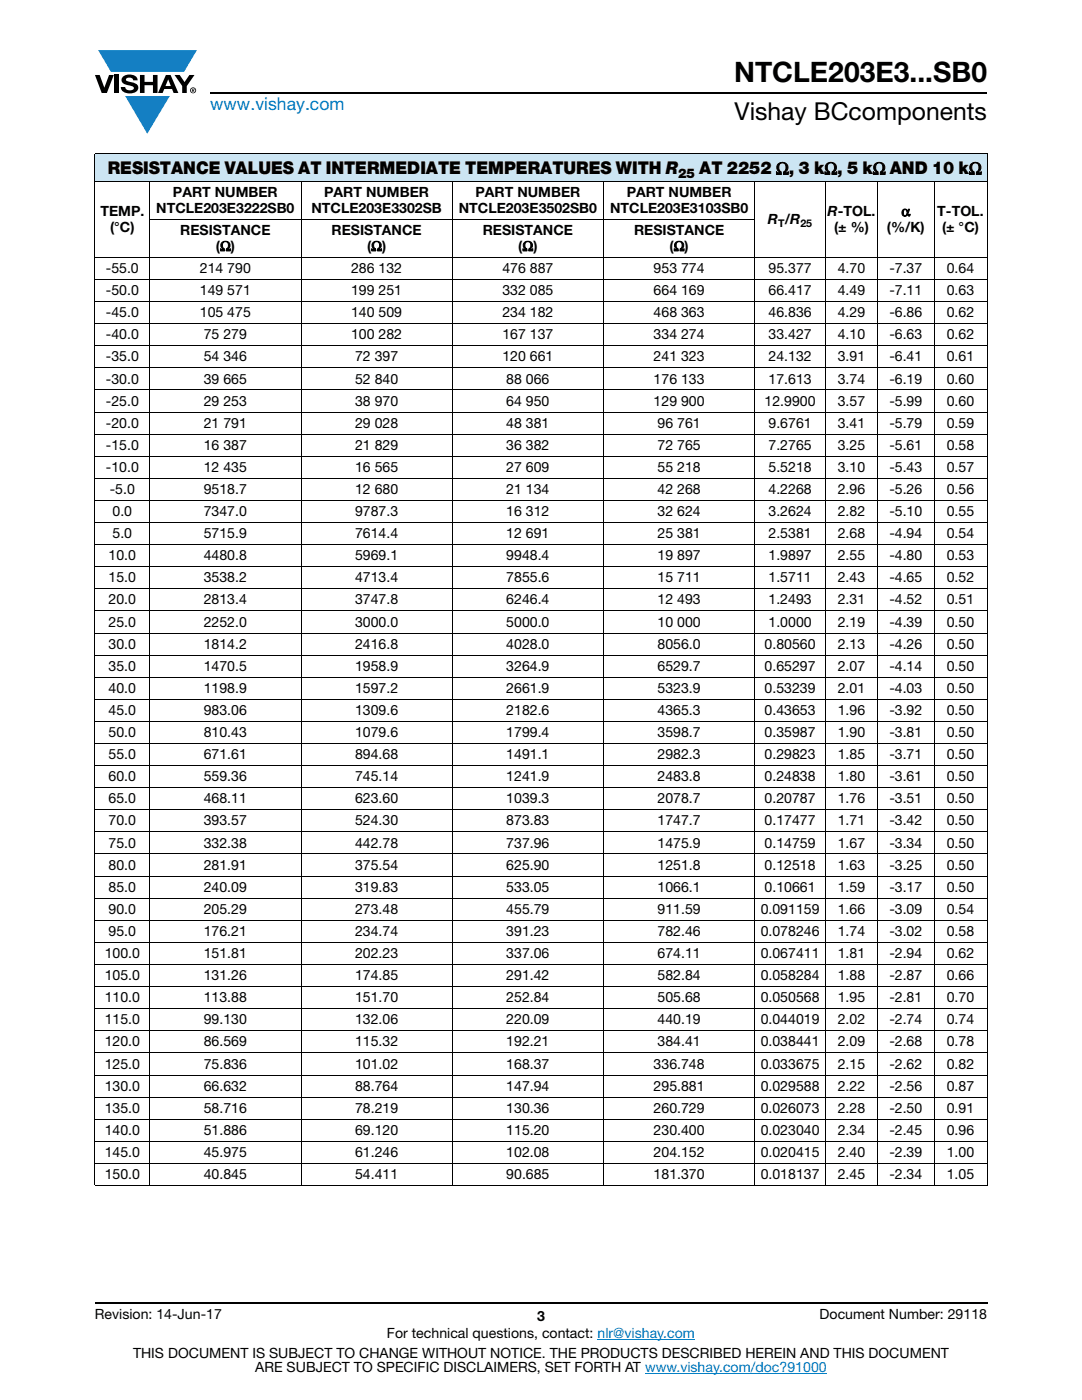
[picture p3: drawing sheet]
<svg xmlns="http://www.w3.org/2000/svg" width="216mm" height="279mm" viewBox="0 0 216 279" stroke-linecap="round" stroke-linejoin="round" font-family="sans-serif">
<g fill="#147fc3">
<path d="M19.6 10h19.7l-2.6 4.3h-1.1h-13.5z"/>
<path d="M25 19.2h8.9l-4.5 7.5z"/>
</g>
<g fill="#000">
<path d="M18.9 15h1l.9 2.5 1-2.5h.9l-1.4 3.6h-1zM22.9 15h.9v3.6h-.9zM24.6 15.3a2.1 2.1 0 0 1 2.8 .3l.1 .4h-.9a.79 .79 0 0 0-.7-.5 .79 .79 0 0 0-.8 .4l.3 .3 1 .2a1.08 1.08 0 0 1 1.2 1 1.08 1.08 0 0 1-1.1 1.2 1.73 1.73 0 0 1-2.4-1.2h.9a.96 .96 0 0 0 .8 .6 .96 .96 0 0 0 .9-.4 1.31 1.31 0 0 0-1.2-.6 1.03 1.03 0 0 1-1.1-.6 1.03 1.03 0 0 1 .2-1.1zM27.9 15h.9v1.3h1.7v-1.3h.9v3.6h-.9v-1.6h-1.7v1.6h-.9zM34.8 15h1.1l.9 1.4 1-1.4h1l-1.5 2.2v1.4h-.9v-1.4z"/>
<path d="M33.6 15.9l.5 1.3h-1.1zM33.1 15l-1.6 3.6h1l.3-.8h1.5l.3 .8h1l-1.6-3.6z"/>
<path d="M38.4 17.8h.2v.2h-.2zM38.3 17.7v.7h.1v-.3l.4 .3-.2-.3 .2-.2-.1-.2z"/>
<path d="M38.1 18a.46 .46 0 0 1 .9 0 .46 .46 0 0 1-.9 0zM37.9 18a.6 .6 0 0 0 1.2 0 .6 .6 0 0 0-1.2 0z"/>
</g>
<path d="M42 18.6h155M18.9 260h178.1" fill="none" stroke="#000" stroke-width=".36"/>
<path d="M119.2 267.3h19.5M128.7 274h36.3" fill="none" stroke="#007ec4" stroke-width=".2"/>
<path d="M18.9 30.7h178.1v5.5h-178.1z" fill="#cce5f3"/>
<g fill="#fff">
<path d="M29.9 51.4h30.2v4.4h-30.2z"/>
<path d="M60.1 51.4h30.2v4.4h-30.2z"/>
<path d="M90.3 51.4h30.1v4.4h-30.1z"/>
<path d="M120.4 51.4h30.2v4.4h-30.2z"/>
<path d="M150.6 51.4h14.1v4.4h-14.1z"/>
<path d="M164.7 51.4h10.4v4.4h-10.4z"/>
<path d="M175.1 51.4h11.3v4.4h-11.3z"/>
<path d="M186.4 51.4h10.6v4.4h-10.6z"/>
<path d="M29.9 55.8h30.2v4.4h-30.2z"/>
<path d="M60.1 55.8h30.2v4.4h-30.2z"/>
<path d="M90.3 55.8h30.1v4.4h-30.1z"/>
<path d="M120.4 55.8h30.2v4.4h-30.2z"/>
<path d="M150.6 55.8h14.1v4.4h-14.1z"/>
<path d="M164.7 55.8h10.4v4.4h-10.4z"/>
<path d="M175.1 55.8h11.3v4.4h-11.3z"/>
<path d="M186.4 55.8h10.6v4.4h-10.6z"/>
<path d="M29.9 60.2h30.2v4.4h-30.2z"/>
<path d="M60.1 60.2h30.2v4.4h-30.2z"/>
<path d="M90.3 60.2h30.1v4.4h-30.1z"/>
<path d="M120.4 60.2h30.2v4.4h-30.2z"/>
<path d="M150.6 60.2h14.1v4.4h-14.1z"/>
<path d="M164.7 60.2h10.4v4.4h-10.4z"/>
<path d="M175.1 60.2h11.3v4.4h-11.3z"/>
<path d="M186.4 60.2h10.6v4.4h-10.6z"/>
<path d="M29.9 64.6h30.2v4.4h-30.2z"/>
<path d="M60.1 64.6h30.2v4.4h-30.2z"/>
<path d="M90.3 64.6h30.1v4.4h-30.1z"/>
<path d="M120.4 64.6h30.2v4.4h-30.2z"/>
<path d="M150.6 64.6h14.1v4.4h-14.1z"/>
<path d="M164.7 64.6h10.4v4.4h-10.4z"/>
<path d="M175.1 64.6h11.3v4.4h-11.3z"/>
<path d="M186.4 64.6h10.6v4.4h-10.6z"/>
<path d="M29.9 69h30.2v4.4h-30.2z"/>
<path d="M60.1 69h30.2v4.4h-30.2z"/>
<path d="M90.3 69h30.1v4.4h-30.1z"/>
<path d="M120.4 69h30.2v4.4h-30.2z"/>
<path d="M150.6 69h14.1v4.4h-14.1z"/>
<path d="M164.7 69h10.4v4.4h-10.4z"/>
<path d="M175.1 69h11.3v4.4h-11.3z"/>
<path d="M186.4 69h10.6v4.4h-10.6z"/>
<path d="M29.9 73.4h30.2v4.4h-30.2z"/>
<path d="M60.1 73.4h30.2v4.4h-30.2z"/>
<path d="M90.3 73.4h30.1v4.4h-30.1z"/>
<path d="M120.4 73.4h30.2v4.4h-30.2z"/>
<path d="M150.6 73.4h14.1v4.4h-14.1z"/>
<path d="M164.7 73.4h10.4v4.4h-10.4z"/>
<path d="M175.1 73.4h11.3v4.4h-11.3z"/>
<path d="M186.4 73.4h10.6v4.4h-10.6z"/>
<path d="M29.9 77.8h30.2v4.4h-30.2z"/>
<path d="M60.1 77.8h30.2v4.4h-30.2z"/>
<path d="M90.3 77.8h30.1v4.4h-30.1z"/>
<path d="M120.4 77.8h30.2v4.4h-30.2z"/>
<path d="M150.6 77.8h14.1v4.4h-14.1z"/>
<path d="M164.7 77.8h10.4v4.4h-10.4z"/>
<path d="M175.1 77.8h11.3v4.4h-11.3z"/>
<path d="M186.4 77.8h10.6v4.4h-10.6z"/>
<path d="M29.9 82.2h30.2v4.5h-30.2z"/>
<path d="M60.1 82.2h30.2v4.5h-30.2z"/>
<path d="M90.3 82.2h30.1v4.5h-30.1z"/>
<path d="M120.4 82.2h30.2v4.5h-30.2z"/>
<path d="M150.6 82.2h14.1v4.5h-14.1z"/>
<path d="M164.7 82.2h10.4v4.5h-10.4z"/>
<path d="M175.1 82.2h11.3v4.5h-11.3z"/>
<path d="M186.4 82.2h10.6v4.5h-10.6z"/>
<path d="M29.9 86.7h30.2v4.4h-30.2z"/>
<path d="M60.1 86.7h30.2v4.4h-30.2z"/>
<path d="M90.3 86.7h30.1v4.4h-30.1z"/>
<path d="M120.4 86.7h30.2v4.4h-30.2z"/>
<path d="M150.6 86.7h14.1v4.4h-14.1z"/>
<path d="M164.7 86.7h10.4v4.4h-10.4z"/>
<path d="M175.1 86.7h11.3v4.4h-11.3z"/>
<path d="M186.4 86.7h10.6v4.4h-10.6z"/>
<path d="M29.9 91.1h30.2v4.4h-30.2z"/>
<path d="M60.1 91.1h30.2v4.4h-30.2z"/>
<path d="M90.3 91.1h30.1v4.4h-30.1z"/>
<path d="M120.4 91.1h30.2v4.4h-30.2z"/>
<path d="M150.6 91.1h14.1v4.4h-14.1z"/>
<path d="M164.7 91.1h10.4v4.4h-10.4z"/>
<path d="M175.1 91.1h11.3v4.4h-11.3z"/>
<path d="M186.4 91.1h10.6v4.4h-10.6z"/>
<path d="M29.9 95.5h30.2v4.4h-30.2z"/>
<path d="M60.1 95.5h30.2v4.4h-30.2z"/>
<path d="M90.3 95.5h30.1v4.4h-30.1z"/>
<path d="M120.4 95.5h30.2v4.4h-30.2z"/>
<path d="M150.6 95.5h14.1v4.4h-14.1z"/>
<path d="M164.7 95.5h10.4v4.4h-10.4z"/>
<path d="M175.1 95.5h11.3v4.4h-11.3z"/>
<path d="M186.4 95.5h10.6v4.4h-10.6z"/>
<path d="M29.9 99.9h30.2v4.4h-30.2z"/>
<path d="M60.1 99.9h30.2v4.4h-30.2z"/>
<path d="M90.3 99.9h30.1v4.4h-30.1z"/>
<path d="M120.4 99.9h30.2v4.4h-30.2z"/>
<path d="M150.6 99.9h14.1v4.4h-14.1z"/>
<path d="M164.7 99.9h10.4v4.4h-10.4z"/>
<path d="M175.1 99.9h11.3v4.4h-11.3z"/>
<path d="M186.4 99.9h10.6v4.4h-10.6z"/>
<path d="M29.9 104.3h30.2v4.4h-30.2z"/>
<path d="M60.1 104.3h30.2v4.4h-30.2z"/>
<path d="M90.3 104.3h30.1v4.4h-30.1z"/>
<path d="M120.4 104.3h30.2v4.4h-30.2z"/>
<path d="M150.6 104.3h14.1v4.4h-14.1z"/>
<path d="M164.7 104.3h10.4v4.4h-10.4z"/>
<path d="M175.1 104.3h11.3v4.4h-11.3z"/>
<path d="M186.4 104.3h10.6v4.4h-10.6z"/>
<path d="M29.9 108.7h30.2v4.4h-30.2z"/>
<path d="M60.1 108.7h30.2v4.4h-30.2z"/>
<path d="M90.3 108.7h30.1v4.4h-30.1z"/>
<path d="M120.4 108.7h30.2v4.4h-30.2z"/>
<path d="M150.6 108.7h14.1v4.4h-14.1z"/>
<path d="M164.7 108.7h10.4v4.4h-10.4z"/>
<path d="M175.1 108.7h11.3v4.4h-11.3z"/>
<path d="M186.4 108.7h10.6v4.4h-10.6z"/>
<path d="M29.9 113.1h30.2v4.4h-30.2z"/>
<path d="M60.1 113.1h30.2v4.4h-30.2z"/>
<path d="M90.3 113.1h30.1v4.4h-30.1z"/>
<path d="M120.4 113.1h30.2v4.4h-30.2z"/>
<path d="M150.6 113.1h14.1v4.4h-14.1z"/>
<path d="M164.7 113.1h10.4v4.4h-10.4z"/>
<path d="M175.1 113.1h11.3v4.4h-11.3z"/>
<path d="M186.4 113.1h10.6v4.4h-10.6z"/>
<path d="M29.9 117.5h30.2v4.4h-30.2z"/>
<path d="M60.1 117.5h30.2v4.4h-30.2z"/>
<path d="M90.3 117.5h30.1v4.4h-30.1z"/>
<path d="M120.4 117.5h30.2v4.4h-30.2z"/>
<path d="M150.6 117.5h14.1v4.4h-14.1z"/>
<path d="M164.7 117.5h10.4v4.4h-10.4z"/>
<path d="M175.1 117.5h11.3v4.4h-11.3z"/>
<path d="M186.4 117.5h10.6v4.4h-10.6z"/>
<path d="M29.9 121.9h30.2v4.4h-30.2z"/>
<path d="M60.1 121.9h30.2v4.4h-30.2z"/>
<path d="M90.3 121.9h30.1v4.4h-30.1z"/>
<path d="M120.4 121.9h30.2v4.4h-30.2z"/>
<path d="M150.6 121.9h14.1v4.4h-14.1z"/>
<path d="M164.7 121.9h10.4v4.4h-10.4z"/>
<path d="M175.1 121.9h11.3v4.4h-11.3z"/>
<path d="M186.4 121.9h10.6v4.4h-10.6z"/>
<path d="M29.9 126.3h30.2v4.4h-30.2z"/>
<path d="M60.1 126.3h30.2v4.4h-30.2z"/>
<path d="M90.3 126.3h30.1v4.4h-30.1z"/>
<path d="M120.4 126.3h30.2v4.4h-30.2z"/>
<path d="M150.6 126.3h14.1v4.4h-14.1z"/>
<path d="M164.7 126.3h10.4v4.4h-10.4z"/>
<path d="M175.1 126.3h11.3v4.4h-11.3z"/>
<path d="M186.4 126.3h10.6v4.4h-10.6z"/>
<path d="M29.9 130.7h30.2v4.4h-30.2z"/>
<path d="M60.1 130.7h30.2v4.4h-30.2z"/>
<path d="M90.3 130.7h30.1v4.4h-30.1z"/>
<path d="M120.4 130.7h30.2v4.4h-30.2z"/>
<path d="M150.6 130.7h14.1v4.4h-14.1z"/>
<path d="M164.7 130.7h10.4v4.4h-10.4z"/>
<path d="M175.1 130.7h11.3v4.4h-11.3z"/>
<path d="M186.4 130.7h10.6v4.4h-10.6z"/>
<path d="M29.9 135.1h30.2v4.5h-30.2z"/>
<path d="M60.1 135.1h30.2v4.5h-30.2z"/>
<path d="M90.3 135.1h30.1v4.5h-30.1z"/>
<path d="M120.4 135.1h30.2v4.5h-30.2z"/>
<path d="M150.6 135.1h14.1v4.5h-14.1z"/>
<path d="M164.7 135.1h10.4v4.5h-10.4z"/>
<path d="M175.1 135.1h11.3v4.5h-11.3z"/>
<path d="M186.4 135.1h10.6v4.5h-10.6z"/>
<path d="M29.9 139.6h30.2v4.4h-30.2z"/>
<path d="M60.1 139.6h30.2v4.4h-30.2z"/>
<path d="M90.3 139.6h30.1v4.4h-30.1z"/>
<path d="M120.4 139.6h30.2v4.4h-30.2z"/>
<path d="M150.6 139.6h14.1v4.4h-14.1z"/>
<path d="M164.7 139.6h10.4v4.4h-10.4z"/>
<path d="M175.1 139.6h11.3v4.4h-11.3z"/>
<path d="M186.4 139.6h10.6v4.4h-10.6z"/>
<path d="M29.9 144h30.2v4.4h-30.2z"/>
<path d="M60.1 144h30.2v4.4h-30.2z"/>
<path d="M90.3 144h30.1v4.4h-30.1z"/>
<path d="M120.4 144h30.2v4.4h-30.2z"/>
<path d="M150.6 144h14.1v4.4h-14.1z"/>
<path d="M164.7 144h10.4v4.4h-10.4z"/>
<path d="M175.1 144h11.3v4.4h-11.3z"/>
<path d="M186.4 144h10.6v4.4h-10.6z"/>
<path d="M29.9 148.4h30.2v4.4h-30.2z"/>
<path d="M60.1 148.4h30.2v4.4h-30.2z"/>
<path d="M90.3 148.4h30.1v4.4h-30.1z"/>
<path d="M120.4 148.4h30.2v4.4h-30.2z"/>
<path d="M150.6 148.4h14.1v4.4h-14.1z"/>
<path d="M164.7 148.4h10.4v4.4h-10.4z"/>
<path d="M175.1 148.4h11.3v4.4h-11.3z"/>
<path d="M186.4 148.4h10.6v4.4h-10.6z"/>
<path d="M29.9 152.8h30.2v4.4h-30.2z"/>
<path d="M60.1 152.8h30.2v4.4h-30.2z"/>
<path d="M90.3 152.8h30.1v4.4h-30.1z"/>
<path d="M120.4 152.8h30.2v4.4h-30.2z"/>
<path d="M150.6 152.8h14.1v4.4h-14.1z"/>
<path d="M164.7 152.8h10.4v4.4h-10.4z"/>
<path d="M175.1 152.8h11.3v4.4h-11.3z"/>
<path d="M186.4 152.8h10.6v4.4h-10.6z"/>
<path d="M29.9 157.2h30.2v4.4h-30.2z"/>
<path d="M60.1 157.2h30.2v4.4h-30.2z"/>
<path d="M90.3 157.2h30.1v4.4h-30.1z"/>
<path d="M120.4 157.2h30.2v4.4h-30.2z"/>
<path d="M150.6 157.2h14.1v4.4h-14.1z"/>
<path d="M164.7 157.2h10.4v4.4h-10.4z"/>
<path d="M175.1 157.2h11.3v4.4h-11.3z"/>
<path d="M186.4 157.2h10.6v4.4h-10.6z"/>
<path d="M29.9 161.6h30.2v4.4h-30.2z"/>
<path d="M60.1 161.6h30.2v4.4h-30.2z"/>
<path d="M90.3 161.6h30.1v4.4h-30.1z"/>
<path d="M120.4 161.6h30.2v4.4h-30.2z"/>
<path d="M150.6 161.6h14.1v4.4h-14.1z"/>
<path d="M164.7 161.6h10.4v4.4h-10.4z"/>
<path d="M175.1 161.6h11.3v4.4h-11.3z"/>
<path d="M186.4 161.6h10.6v4.4h-10.6z"/>
<path d="M29.9 166h30.2v4.4h-30.2z"/>
<path d="M60.1 166h30.2v4.4h-30.2z"/>
<path d="M90.3 166h30.1v4.4h-30.1z"/>
<path d="M120.4 166h30.2v4.4h-30.2z"/>
<path d="M150.6 166h14.1v4.4h-14.1z"/>
<path d="M164.7 166h10.4v4.4h-10.4z"/>
<path d="M175.1 166h11.3v4.4h-11.3z"/>
<path d="M186.4 166h10.6v4.4h-10.6z"/>
<path d="M29.9 170.4h30.2v4.5h-30.2z"/>
<path d="M60.1 170.4h30.2v4.5h-30.2z"/>
<path d="M90.3 170.4h30.1v4.5h-30.1z"/>
<path d="M120.4 170.4h30.2v4.5h-30.2z"/>
<path d="M150.6 170.4h14.1v4.5h-14.1z"/>
<path d="M164.7 170.4h10.4v4.5h-10.4z"/>
<path d="M175.1 170.4h11.3v4.5h-11.3z"/>
<path d="M186.4 170.4h10.6v4.5h-10.6z"/>
<path d="M29.9 174.9h30.2v4.4h-30.2z"/>
<path d="M60.1 174.9h30.2v4.4h-30.2z"/>
<path d="M90.3 174.9h30.1v4.4h-30.1z"/>
<path d="M120.4 174.9h30.2v4.4h-30.2z"/>
<path d="M150.6 174.9h14.1v4.4h-14.1z"/>
<path d="M164.7 174.9h10.4v4.4h-10.4z"/>
<path d="M175.1 174.9h11.3v4.4h-11.3z"/>
<path d="M186.4 174.9h10.6v4.4h-10.6z"/>
<path d="M29.9 179.3h30.2v4.4h-30.2z"/>
<path d="M60.1 179.3h30.2v4.4h-30.2z"/>
<path d="M90.3 179.3h30.1v4.4h-30.1z"/>
<path d="M120.4 179.3h30.2v4.4h-30.2z"/>
<path d="M150.6 179.3h14.1v4.4h-14.1z"/>
<path d="M164.7 179.3h10.4v4.4h-10.4z"/>
<path d="M175.1 179.3h11.3v4.4h-11.3z"/>
<path d="M186.4 179.3h10.6v4.4h-10.6z"/>
<path d="M29.9 183.7h30.2v4.4h-30.2z"/>
<path d="M60.1 183.7h30.2v4.4h-30.2z"/>
<path d="M90.3 183.7h30.1v4.4h-30.1z"/>
<path d="M120.4 183.7h30.2v4.4h-30.2z"/>
<path d="M150.6 183.7h14.1v4.4h-14.1z"/>
<path d="M164.7 183.7h10.4v4.4h-10.4z"/>
<path d="M175.1 183.7h11.3v4.4h-11.3z"/>
<path d="M186.4 183.7h10.6v4.4h-10.6z"/>
<path d="M29.9 188.1h30.2v4.4h-30.2z"/>
<path d="M60.1 188.1h30.2v4.4h-30.2z"/>
<path d="M90.3 188.1h30.1v4.4h-30.1z"/>
<path d="M120.4 188.1h30.2v4.4h-30.2z"/>
<path d="M150.6 188.1h14.1v4.4h-14.1z"/>
<path d="M164.7 188.1h10.4v4.4h-10.4z"/>
<path d="M175.1 188.1h11.3v4.4h-11.3z"/>
<path d="M186.4 188.1h10.6v4.4h-10.6z"/>
<path d="M29.9 192.5h30.2v4.4h-30.2z"/>
<path d="M60.1 192.5h30.2v4.4h-30.2z"/>
<path d="M90.3 192.5h30.1v4.4h-30.1z"/>
<path d="M120.4 192.5h30.2v4.4h-30.2z"/>
<path d="M150.6 192.5h14.1v4.4h-14.1z"/>
<path d="M164.7 192.5h10.4v4.4h-10.4z"/>
<path d="M175.1 192.5h11.3v4.4h-11.3z"/>
<path d="M186.4 192.5h10.6v4.4h-10.6z"/>
<path d="M29.9 196.9h30.2v4.4h-30.2z"/>
<path d="M60.1 196.9h30.2v4.4h-30.2z"/>
<path d="M90.3 196.9h30.1v4.4h-30.1z"/>
<path d="M120.4 196.9h30.2v4.4h-30.2z"/>
<path d="M150.6 196.9h14.1v4.4h-14.1z"/>
<path d="M164.7 196.9h10.4v4.4h-10.4z"/>
<path d="M175.1 196.9h11.3v4.4h-11.3z"/>
<path d="M186.4 196.9h10.6v4.4h-10.6z"/>
<path d="M29.9 201.3h30.2v4.4h-30.2z"/>
<path d="M60.1 201.3h30.2v4.4h-30.2z"/>
<path d="M90.3 201.3h30.1v4.4h-30.1z"/>
<path d="M120.4 201.3h30.2v4.4h-30.2z"/>
<path d="M150.6 201.3h14.1v4.4h-14.1z"/>
<path d="M164.7 201.3h10.4v4.4h-10.4z"/>
<path d="M175.1 201.3h11.3v4.4h-11.3z"/>
<path d="M186.4 201.3h10.6v4.4h-10.6z"/>
<path d="M29.9 205.7h30.2v4.4h-30.2z"/>
<path d="M60.1 205.7h30.2v4.4h-30.2z"/>
<path d="M90.3 205.7h30.1v4.4h-30.1z"/>
<path d="M120.4 205.7h30.2v4.4h-30.2z"/>
<path d="M150.6 205.7h14.1v4.4h-14.1z"/>
<path d="M164.7 205.7h10.4v4.4h-10.4z"/>
<path d="M175.1 205.7h11.3v4.4h-11.3z"/>
<path d="M186.4 205.7h10.6v4.4h-10.6z"/>
<path d="M29.9 210.1h30.2v4.4h-30.2z"/>
<path d="M60.1 210.1h30.2v4.4h-30.2z"/>
<path d="M90.3 210.1h30.1v4.4h-30.1z"/>
<path d="M120.4 210.1h30.2v4.4h-30.2z"/>
<path d="M150.6 210.1h14.1v4.4h-14.1z"/>
<path d="M164.7 210.1h10.4v4.4h-10.4z"/>
<path d="M175.1 210.1h11.3v4.4h-11.3z"/>
<path d="M186.4 210.1h10.6v4.4h-10.6z"/>
<path d="M29.9 214.5h30.2v4.4h-30.2z"/>
<path d="M60.1 214.5h30.2v4.4h-30.2z"/>
<path d="M90.3 214.5h30.1v4.4h-30.1z"/>
<path d="M120.4 214.5h30.2v4.4h-30.2z"/>
<path d="M150.6 214.5h14.1v4.4h-14.1z"/>
<path d="M164.7 214.5h10.4v4.4h-10.4z"/>
<path d="M175.1 214.5h11.3v4.4h-11.3z"/>
<path d="M186.4 214.5h10.6v4.4h-10.6z"/>
<path d="M29.9 218.9h30.2v4.5h-30.2z"/>
<path d="M60.1 218.9h30.2v4.5h-30.2z"/>
<path d="M90.3 218.9h30.1v4.5h-30.1z"/>
<path d="M120.4 218.9h30.2v4.5h-30.2z"/>
<path d="M150.6 218.9h14.1v4.5h-14.1z"/>
<path d="M164.7 218.9h10.4v4.5h-10.4z"/>
<path d="M175.1 218.9h11.3v4.5h-11.3z"/>
<path d="M186.4 218.9h10.6v4.5h-10.6z"/>
<path d="M29.9 223.4h30.2v4.4h-30.2z"/>
<path d="M60.1 223.4h30.2v4.4h-30.2z"/>
<path d="M90.3 223.4h30.1v4.4h-30.1z"/>
<path d="M120.4 223.4h30.2v4.4h-30.2z"/>
<path d="M150.6 223.4h14.1v4.4h-14.1z"/>
<path d="M164.7 223.4h10.4v4.4h-10.4z"/>
<path d="M175.1 223.4h11.3v4.4h-11.3z"/>
<path d="M186.4 223.4h10.6v4.4h-10.6z"/>
<path d="M29.9 227.8h30.2v4.4h-30.2z"/>
<path d="M60.1 227.8h30.2v4.4h-30.2z"/>
<path d="M90.3 227.8h30.1v4.4h-30.1z"/>
<path d="M120.4 227.8h30.2v4.4h-30.2z"/>
<path d="M150.6 227.8h14.1v4.4h-14.1z"/>
<path d="M164.7 227.8h10.4v4.4h-10.4z"/>
<path d="M175.1 227.8h11.3v4.4h-11.3z"/>
<path d="M186.4 227.8h10.6v4.4h-10.6z"/>
<path d="M29.9 232.2h30.2v4.4h-30.2z"/>
<path d="M60.1 232.2h30.2v4.4h-30.2z"/>
<path d="M90.3 232.2h30.1v4.4h-30.1z"/>
<path d="M120.4 232.2h30.2v4.4h-30.2z"/>
<path d="M150.6 232.2h14.1v4.4h-14.1z"/>
<path d="M164.7 232.2h10.4v4.4h-10.4z"/>
<path d="M175.1 232.2h11.3v4.4h-11.3z"/>
<path d="M186.4 232.2h10.6v4.4h-10.6z"/>
</g>
<g fill="none" stroke="#000" stroke-width=".2">
<path d="M18.9 30.7h178.1M18.9 36.2h178.1M18.9 30.8v205.7M29.9 36.1v200.6M60.1 36.1v200.6M90.3 36.1v200.6M120.4 36.1v200.6M150.6 36.1v200.6M164.7 36.1v200.6M175.1 36.1v200.6M186.4 36.1v200.6M197 30.8v205.7"/>
<path d="M18.9 51.4h178.1M18.9 55.8h178.1M29.8 43.8h120.9M18.9 60.2h178.1M18.9 64.6h178.1M18.9 69h178.1M18.9 73.4h178.1M18.9 77.8h178.1M18.9 82.2h178.1M18.9 86.7h178.1M18.9 91.1h178.1M18.9 95.5h178.1"/>
<path d="M18.9 99.9h178.1M18.9 104.3h178.1M18.9 108.7h178.1M18.9 113.1h178.1M18.9 117.5h178.1M18.9 121.9h178.1M18.9 126.3h178.1M18.9 130.7h178.1M18.9 135.1h178.1M18.9 139.6h178.1M18.9 144h178.1M18.9 148.4h178.1"/>
<path d="M18.9 152.8h178.1M18.9 157.2h178.1M18.9 161.6h178.1M18.9 166h178.1M18.9 170.4h178.1M18.9 174.9h178.1M18.9 179.3h178.1M18.9 183.7h178.1M18.9 188.1h178.1M18.9 192.5h178.1M18.9 196.9h178.1M18.9 201.3h178.1"/>
<path d="M18.9 205.7h178.1M18.9 210.1h178.1M18.9 214.5h178.1M18.9 218.9h178.1M18.9 223.4h178.1M18.9 227.8h178.1M18.9 232.2h178.1M18.9 236.6h178.1"/>
</g>
<text font-size="5.6" x="146.5" y="16.4">NTCLE203E3...SB0</text>
<text font-size="4.9" x="146.6" y="24">Vishay BCcomponents</text>
<text font-size="3.5" fill="#007ec4" x="42" y="21.9">www.vishay.com</text>
<g font-size="3.5">
<text x="21.5" y="34.8">RESISTANCE VALUES AT INTERMEDIATE TEMPERATURES WITH R</text>
<text x="139.5" y="34.8">AT 2252 Ω, 3 kΩ, 5 kΩ AND 10 kΩ</text>
</g>
<g font-size="2.8">
<text x="34.5" y="39.3">PART NUMBER</text>
<text x="64.7" y="39.3">PART NUMBER</text>
<text x="94.9" y="39.3">PART NUMBER</text>
<text x="125.1" y="39.3">PART NUMBER</text>
<text x="20" y="43.1">TEMP.</text>
<text x="22" y="46.3">(°C)</text>
<text x="31.2" y="42.5">NTCLE203E3222SB0</text>
<text x="36" y="46.9">RESISTANCE</text>
<text x="62.1" y="42.5">NTCLE203E3302SB</text>
<text x="66.1" y="46.9">RESISTANCE</text>
<text x="91.5" y="42.5">NTCLE203E3502SB0</text>
<text x="96.3" y="46.9">RESISTANCE</text>
<text x="121.7" y="42.5">NTCLE203E3103SB0</text>
<text x="126.5" y="46.9">RESISTANCE</text>
<text x="153.2" y="44.7">R /R</text>
<text x="165.1" y="43.1">R-TOL.</text>
<text x="166.4" y="46.3">(± %)</text>
<text x="177" y="46.3">(%/K)</text>
<text x="179.9" y="43.1">α</text>
<text x="187" y="43.1">T-TOL.</text>
<text x="188" y="46.3">(± °C)</text>
<text x="43.1" y="50.1">(Ω)</text>
<text x="73.2" y="50.1">(Ω)</text>
<text x="103.4" y="50.1">(Ω)</text>
<text x="133.6" y="50.1">(Ω)</text>
<text x="21.1" y="54.5">-55.0</text>
<text x="21.1" y="58.9">-50.0</text>
<text x="39.9" y="54.5">214 790</text>
<text x="39.9" y="58.9">149 571</text>
<text x="70.1" y="54.5">286 132</text>
<text x="70.1" y="58.9">199 251</text>
<text x="100.2" y="54.5">476 887</text>
<text x="100.2" y="58.9">332 085</text>
<text x="130.4" y="54.5">953 774</text>
<text x="130.4" y="58.9">664 169</text>
<text x="153.4" y="54.5">95.377</text>
<text x="153.4" y="58.9">66.417</text>
<text x="167.2" y="54.5">4.70</text>
<text x="167.2" y="58.9">4.49</text>
<text x="177.5" y="54.5">-7.37</text>
<text x="177.5" y="58.9">-7.11</text>
<text x="188.9" y="54.5">0.64</text>
<text x="188.9" y="58.9">0.63</text>
<text x="21.1" y="63.3">-45.0</text>
<text x="39.9" y="63.3">105 475</text>
<text x="70.1" y="63.3">140 509</text>
<text x="100.2" y="63.3">234 182</text>
<text x="130.4" y="63.3">468 363</text>
<text x="153.4" y="63.3">46.836</text>
<text x="167.2" y="63.3">4.29</text>
<text x="177.5" y="63.3">-6.86</text>
<text x="188.9" y="63.3">0.62</text>
<text x="21.1" y="67.7">-40.0</text>
<text x="40.7" y="67.7">75 279</text>
<text x="70.1" y="67.7">100 282</text>
<text x="100.2" y="67.7">167 137</text>
<text x="130.4" y="67.7">334 274</text>
<text x="153.4" y="67.7">33.427</text>
<text x="167.2" y="67.7">4.10</text>
<text x="177.5" y="67.7">-6.63</text>
<text x="188.9" y="67.7">0.62</text>
<text x="21.1" y="72.1">-35.0</text>
<text x="21.1" y="76.5">-30.0</text>
<text x="40.7" y="72.1">54 346</text>
<text x="40.7" y="76.5">39 665</text>
<text x="70.8" y="72.1">72 397</text>
<text x="70.8" y="76.5">52 840</text>
<text x="100.2" y="72.1">120 661</text>
<text x="101" y="76.5">88 066</text>
<text x="130.4" y="72.1">241 323</text>
<text x="130.4" y="76.5">176 133</text>
<text x="153.4" y="72.1">24.132</text>
<text x="153.4" y="76.5">17.613</text>
<text x="167.2" y="72.1">3.91</text>
<text x="167.2" y="76.5">3.74</text>
<text x="177.5" y="72.1">-6.41</text>
<text x="177.5" y="76.5">-6.19</text>
<text x="188.9" y="72.1">0.61</text>
<text x="188.9" y="76.5">0.60</text>
<text x="21.1" y="80.9">-25.0</text>
<text x="40.7" y="80.9">29 253</text>
<text x="70.8" y="80.9">38 970</text>
<text x="101" y="80.9">64 950</text>
<text x="130.4" y="80.9">129 900</text>
<text x="152.6" y="80.9">12.9900</text>
<text x="167.2" y="80.9">3.57</text>
<text x="177.5" y="80.9">-5.99</text>
<text x="188.9" y="80.9">0.60</text>
<text x="21.1" y="85.4">-20.0</text>
<text x="21.1" y="89.8">-15.0</text>
<text x="40.7" y="85.4">21 791</text>
<text x="40.7" y="89.8">16 387</text>
<text x="70.8" y="85.4">29 028</text>
<text x="70.8" y="89.8">21 829</text>
<text x="101" y="85.4">48 381</text>
<text x="101" y="89.8">36 382</text>
<text x="131.2" y="85.4">96 761</text>
<text x="131.2" y="89.8">72 765</text>
<text x="153.4" y="85.4">9.6761</text>
<text x="153.4" y="89.8">7.2765</text>
<text x="167.2" y="85.4">3.41</text>
<text x="167.2" y="89.8">3.25</text>
<text x="177.5" y="85.4">-5.79</text>
<text x="177.5" y="89.8">-5.61</text>
<text x="188.9" y="85.4">0.59</text>
<text x="188.9" y="89.8">0.58</text>
<text x="21.1" y="94.2">-10.0</text>
<text x="40.7" y="94.2">12 435</text>
<text x="70.8" y="94.2">16 565</text>
<text x="101" y="94.2">27 609</text>
<text x="131.2" y="94.2">55 218</text>
<text x="153.4" y="94.2">5.5218</text>
<text x="167.2" y="94.2">3.10</text>
<text x="177.5" y="94.2">-5.43</text>
<text x="188.9" y="94.2">0.57</text>
<text x="21.9" y="98.6">-5.0</text>
<text x="40.7" y="98.6">9518.7</text>
<text x="70.8" y="98.6">12 680</text>
<text x="101" y="98.6">21 134</text>
<text x="131.2" y="98.6">42 268</text>
<text x="153.4" y="98.6">4.2268</text>
<text x="167.2" y="98.6">2.96</text>
<text x="177.5" y="98.6">-5.26</text>
<text x="188.9" y="98.6">0.56</text>
<text x="22.5" y="103">0.0</text>
<text x="22.5" y="107.4">5.0</text>
<text x="40.7" y="103">7347.0</text>
<text x="40.7" y="107.4">5715.9</text>
<text x="70.8" y="103">9787.3</text>
<text x="70.8" y="107.4">7614.4</text>
<text x="101" y="103">16 312</text>
<text x="101" y="107.4">12 691</text>
<text x="131.2" y="103">32 624</text>
<text x="131.2" y="107.4">25 381</text>
<text x="153.4" y="103">3.2624</text>
<text x="153.4" y="107.4">2.5381</text>
<text x="167.2" y="103">2.82</text>
<text x="167.2" y="107.4">2.68</text>
<text x="177.5" y="103">-5.10</text>
<text x="177.5" y="107.4">-4.94</text>
<text x="188.9" y="103">0.55</text>
<text x="188.9" y="107.4">0.54</text>
<text x="21.7" y="111.8">10.0</text>
<text x="40.7" y="111.8">4480.8</text>
<text x="70.8" y="111.8">5969.1</text>
<text x="101" y="111.8">9948.4</text>
<text x="131.2" y="111.8">19 897</text>
<text x="153.4" y="111.8">1.9897</text>
<text x="167.2" y="111.8">2.55</text>
<text x="177.5" y="111.8">-4.80</text>
<text x="188.9" y="111.8">0.53</text>
<text x="21.7" y="116.2">15.0</text>
<text x="40.7" y="116.2">3538.2</text>
<text x="70.8" y="116.2">4713.4</text>
<text x="101" y="116.2">7855.6</text>
<text x="131.2" y="116.2">15 711</text>
<text x="153.4" y="116.2">1.5711</text>
<text x="167.2" y="116.2">2.43</text>
<text x="177.5" y="116.2">-4.65</text>
<text x="188.9" y="116.2">0.52</text>
<text x="21.7" y="120.6">20.0</text>
<text x="21.7" y="125.1">25.0</text>
<text x="40.7" y="120.6">2813.4</text>
<text x="40.7" y="125.1">2252.0</text>
<text x="70.8" y="120.6">3747.8</text>
<text x="70.8" y="125.1">3000.0</text>
<text x="101" y="120.6">6246.4</text>
<text x="101" y="125.1">5000.0</text>
<text x="131.2" y="120.6">12 493</text>
<text x="131.2" y="125.1">10 000</text>
<text x="153.4" y="120.6">1.2493</text>
<text x="153.4" y="125.1">1.0000</text>
<text x="167.2" y="120.6">2.31</text>
<text x="167.2" y="125.1">2.19</text>
<text x="177.5" y="120.6">-4.52</text>
<text x="177.5" y="125.1">-4.39</text>
<text x="188.9" y="120.6">0.51</text>
<text x="188.9" y="125.1">0.50</text>
<text x="21.7" y="129.5">30.0</text>
<text x="40.7" y="129.5">1814.2</text>
<text x="70.8" y="129.5">2416.8</text>
<text x="101" y="129.5">4028.0</text>
<text x="131.2" y="129.5">8056.0</text>
<text x="152.6" y="129.5">0.80560</text>
<text x="167.2" y="129.5">2.13</text>
<text x="177.5" y="129.5">-4.26</text>
<text x="188.9" y="129.5">0.50</text>
<text x="21.7" y="133.9">35.0</text>
<text x="40.7" y="133.9">1470.5</text>
<text x="70.8" y="133.9">1958.9</text>
<text x="101" y="133.9">3264.9</text>
<text x="131.2" y="133.9">6529.7</text>
<text x="152.6" y="133.9">0.65297</text>
<text x="167.2" y="133.9">2.07</text>
<text x="177.5" y="133.9">-4.14</text>
<text x="188.9" y="133.9">0.50</text>
<text x="21.7" y="138.3">40.0</text>
<text x="21.7" y="142.7">45.0</text>
<text x="40.7" y="138.3">1198.9</text>
<text x="40.7" y="142.7">983.06</text>
<text x="70.8" y="138.3">1597.2</text>
<text x="70.8" y="142.7">1309.6</text>
<text x="101" y="138.3">2661.9</text>
<text x="101" y="142.7">2182.6</text>
<text x="131.2" y="138.3">5323.9</text>
<text x="131.2" y="142.7">4365.3</text>
<text x="152.6" y="138.3">0.53239</text>
<text x="152.6" y="142.7">0.43653</text>
<text x="167.2" y="138.3">2.01</text>
<text x="167.2" y="142.7">1.96</text>
<text x="177.5" y="138.3">-4.03</text>
<text x="177.5" y="142.7">-3.92</text>
<text x="188.9" y="138.3">0.50</text>
<text x="188.9" y="142.7">0.50</text>
<text x="21.7" y="147.1">50.0</text>
<text x="40.7" y="147.1">810.43</text>
<text x="70.8" y="147.1">1079.6</text>
<text x="101" y="147.1">1799.4</text>
<text x="131.2" y="147.1">3598.7</text>
<text x="152.6" y="147.1">0.35987</text>
<text x="167.2" y="147.1">1.90</text>
<text x="177.5" y="147.1">-3.81</text>
<text x="188.9" y="147.1">0.50</text>
<text x="21.7" y="151.5">55.0</text>
<text x="21.7" y="155.9">60.0</text>
<text x="40.7" y="151.5">671.61</text>
<text x="40.7" y="155.9">559.36</text>
<text x="70.8" y="151.5">894.68</text>
<text x="70.8" y="155.9">745.14</text>
<text x="101" y="151.5">1491.1</text>
<text x="101" y="155.9">1241.9</text>
<text x="131.2" y="151.5">2982.3</text>
<text x="131.2" y="155.9">2483.8</text>
<text x="152.6" y="151.5">0.29823</text>
<text x="152.6" y="155.9">0.24838</text>
<text x="167.2" y="151.5">1.85</text>
<text x="167.2" y="155.9">1.80</text>
<text x="177.5" y="151.5">-3.71</text>
<text x="177.5" y="155.9">-3.61</text>
<text x="188.9" y="151.5">0.50</text>
<text x="188.9" y="155.9">0.50</text>
<text x="21.7" y="160.3">65.0</text>
<text x="40.7" y="160.3">468.11</text>
<text x="70.8" y="160.3">623.60</text>
<text x="101" y="160.3">1039.3</text>
<text x="131.2" y="160.3">2078.7</text>
<text x="152.6" y="160.3">0.20787</text>
<text x="167.2" y="160.3">1.76</text>
<text x="177.5" y="160.3">-3.51</text>
<text x="188.9" y="160.3">0.50</text>
<text x="21.7" y="164.7">70.0</text>
<text x="40.7" y="164.7">393.57</text>
<text x="70.8" y="164.7">524.30</text>
<text x="101" y="164.7">873.83</text>
<text x="131.2" y="164.7">1747.7</text>
<text x="152.6" y="164.7">0.17477</text>
<text x="167.2" y="164.7">1.71</text>
<text x="177.5" y="164.7">-3.42</text>
<text x="188.9" y="164.7">0.50</text>
<text x="21.7" y="169.1">75.0</text>
<text x="21.7" y="173.5">80.0</text>
<text x="40.7" y="169.1">332.38</text>
<text x="40.7" y="173.5">281.91</text>
<text x="70.8" y="169.1">442.78</text>
<text x="70.8" y="173.5">375.54</text>
<text x="101" y="169.1">737.96</text>
<text x="101" y="173.5">625.90</text>
<text x="131.2" y="169.1">1475.9</text>
<text x="131.2" y="173.5">1251.8</text>
<text x="152.6" y="169.1">0.14759</text>
<text x="152.6" y="173.5">0.12518</text>
<text x="167.2" y="169.1">1.67</text>
<text x="167.2" y="173.5">1.63</text>
<text x="177.5" y="169.1">-3.34</text>
<text x="177.5" y="173.5">-3.25</text>
<text x="188.9" y="169.1">0.50</text>
<text x="188.9" y="173.5">0.50</text>
<text x="21.7" y="178">85.0</text>
<text x="40.7" y="178">240.09</text>
<text x="70.8" y="178">319.83</text>
<text x="101" y="178">533.05</text>
<text x="131.2" y="178">1066.1</text>
<text x="152.6" y="178">0.10661</text>
<text x="167.2" y="178">1.59</text>
<text x="177.5" y="178">-3.17</text>
<text x="188.9" y="178">0.50</text>
<text x="21.7" y="182.4">90.0</text>
<text x="40.7" y="182.4">205.29</text>
<text x="70.8" y="182.4">273.48</text>
<text x="101" y="182.4">455.79</text>
<text x="131.2" y="182.4">911.59</text>
<text x="151.8" y="182.4">0.091159</text>
<text x="167.2" y="182.4">1.66</text>
<text x="177.5" y="182.4">-3.09</text>
<text x="188.9" y="182.4">0.54</text>
<text x="20.9" y="191.2">100.0</text>
<text x="21.7" y="186.8">95.0</text>
<text x="40.7" y="186.8">176.21</text>
<text x="40.7" y="191.2">151.81</text>
<text x="70.8" y="186.8">234.74</text>
<text x="70.8" y="191.2">202.23</text>
<text x="101" y="186.8">391.23</text>
<text x="101" y="191.2">337.06</text>
<text x="131.2" y="186.8">782.46</text>
<text x="131.2" y="191.2">674.11</text>
<text x="151.8" y="186.8">0.078246</text>
<text x="151.8" y="191.2">0.067411</text>
<text x="167.2" y="186.8">1.74</text>
<text x="167.2" y="191.2">1.81</text>
<text x="177.5" y="186.8">-3.02</text>
<text x="177.5" y="191.2">-2.94</text>
<text x="188.9" y="186.8">0.58</text>
<text x="188.9" y="191.2">0.62</text>
<text x="20.9" y="195.6">105.0</text>
<text x="40.7" y="195.6">131.26</text>
<text x="70.8" y="195.6">174.85</text>
<text x="101" y="195.6">291.42</text>
<text x="131.2" y="195.6">582.84</text>
<text x="151.8" y="195.6">0.058284</text>
<text x="167.2" y="195.6">1.88</text>
<text x="177.5" y="195.6">-2.87</text>
<text x="188.9" y="195.6">0.66</text>
<text x="20.9" y="200">110.0</text>
<text x="40.7" y="200">113.88</text>
<text x="70.8" y="200">151.70</text>
<text x="101" y="200">252.84</text>
<text x="131.2" y="200">505.68</text>
<text x="151.8" y="200">0.050568</text>
<text x="167.2" y="200">1.95</text>
<text x="177.5" y="200">-2.81</text>
<text x="188.9" y="200">0.70</text>
<text x="20.9" y="204.4">115.0</text>
<text x="20.9" y="208.8">120.0</text>
<text x="40.7" y="204.4">99.130</text>
<text x="40.7" y="208.8">86.569</text>
<text x="70.8" y="204.4">132.06</text>
<text x="70.8" y="208.8">115.32</text>
<text x="101" y="204.4">220.09</text>
<text x="101" y="208.8">192.21</text>
<text x="131.2" y="204.4">440.19</text>
<text x="131.2" y="208.8">384.41</text>
<text x="151.8" y="204.4">0.044019</text>
<text x="151.8" y="208.8">0.038441</text>
<text x="167.2" y="204.4">2.02</text>
<text x="167.2" y="208.8">2.09</text>
<text x="177.5" y="204.4">-2.74</text>
<text x="177.5" y="208.8">-2.68</text>
<text x="188.9" y="204.4">0.74</text>
<text x="188.9" y="208.8">0.78</text>
<text x="20.9" y="213.3">125.0</text>
<text x="40.7" y="213.3">75.836</text>
<text x="70.8" y="213.3">101.02</text>
<text x="101" y="213.3">168.37</text>
<text x="130.4" y="213.3">336.748</text>
<text x="151.8" y="213.3">0.033675</text>
<text x="167.2" y="213.3">2.15</text>
<text x="177.5" y="213.3">-2.62</text>
<text x="188.9" y="213.3">0.82</text>
<text x="20.9" y="217.7">130.0</text>
<text x="40.7" y="217.7">66.632</text>
<text x="70.8" y="217.7">88.764</text>
<text x="101" y="217.7">147.94</text>
<text x="130.4" y="217.7">295.881</text>
<text x="151.8" y="217.7">0.029588</text>
<text x="167.2" y="217.7">2.22</text>
<text x="177.5" y="217.7">-2.56</text>
<text x="188.9" y="217.7">0.87</text>
<text x="20.9" y="222.1">135.0</text>
<text x="20.9" y="226.5">140.0</text>
<text x="40.7" y="222.1">58.716</text>
<text x="40.7" y="226.5">51.886</text>
<text x="70.8" y="222.1">78.219</text>
<text x="70.8" y="226.5">69.120</text>
<text x="101" y="222.1">130.36</text>
<text x="101" y="226.5">115.20</text>
<text x="130.4" y="222.1">260.729</text>
<text x="130.4" y="226.5">230.400</text>
<text x="151.8" y="222.1">0.026073</text>
<text x="151.8" y="226.5">0.023040</text>
<text x="167.2" y="222.1">2.28</text>
<text x="167.2" y="226.5">2.34</text>
<text x="177.5" y="222.1">-2.50</text>
<text x="177.5" y="226.5">-2.45</text>
<text x="188.9" y="222.1">0.91</text>
<text x="188.9" y="226.5">0.96</text>
<text x="20.9" y="230.9">145.0</text>
<text x="40.7" y="230.9">45.975</text>
<text x="70.8" y="230.9">61.246</text>
<text x="101" y="230.9">102.08</text>
<text x="130.4" y="230.9">204.152</text>
<text x="151.8" y="230.9">0.020415</text>
<text x="167.2" y="230.9">2.40</text>
<text x="177.5" y="230.9">-2.39</text>
<text x="188.9" y="230.9">1.00</text>
<text x="20.9" y="235.3">150.0</text>
<text x="40.7" y="235.3">40.845</text>
<text x="70.8" y="235.3">54.411</text>
<text x="101" y="235.3">90.685</text>
<text x="130.4" y="235.3">181.370</text>
<text x="151.8" y="235.3">0.018137</text>
<text x="167.2" y="235.3">2.45</text>
<text x="177.5" y="235.3">-2.34</text>
<text x="188.9" y="235.3">1.05</text>
<text x="18.9" y="263.3">Revision: 14-Jun-17</text>
<text x="107.2" y="263.6">3</text>
<text x="163.6" y="263.3">Document Number: 29118</text>
<text x="77.2" y="267.1">For technical questions, contact: nlr@vishay.com</text>
<text x="26.5" y="271">THIS DOCUMENT IS SUBJECT TO CHANGE WITHOUT NOTICE. THE PRODUCTS DESCRIBED HEREIN AND THIS DOCUMENT</text>
<text x="50.9" y="273.8">ARE SUBJECT TO SPECIFIC DISCLAIMERS, SET FORTH AT www.vishay.com/doc?91000</text>
</g>
<text font-size="2.6" x="135.3" y="35.5">25</text>
<g font-size="2.1">
<text x="155.3" y="45.2">T</text>
<text x="159.7" y="45.2">25</text>
</g>
</svg>
